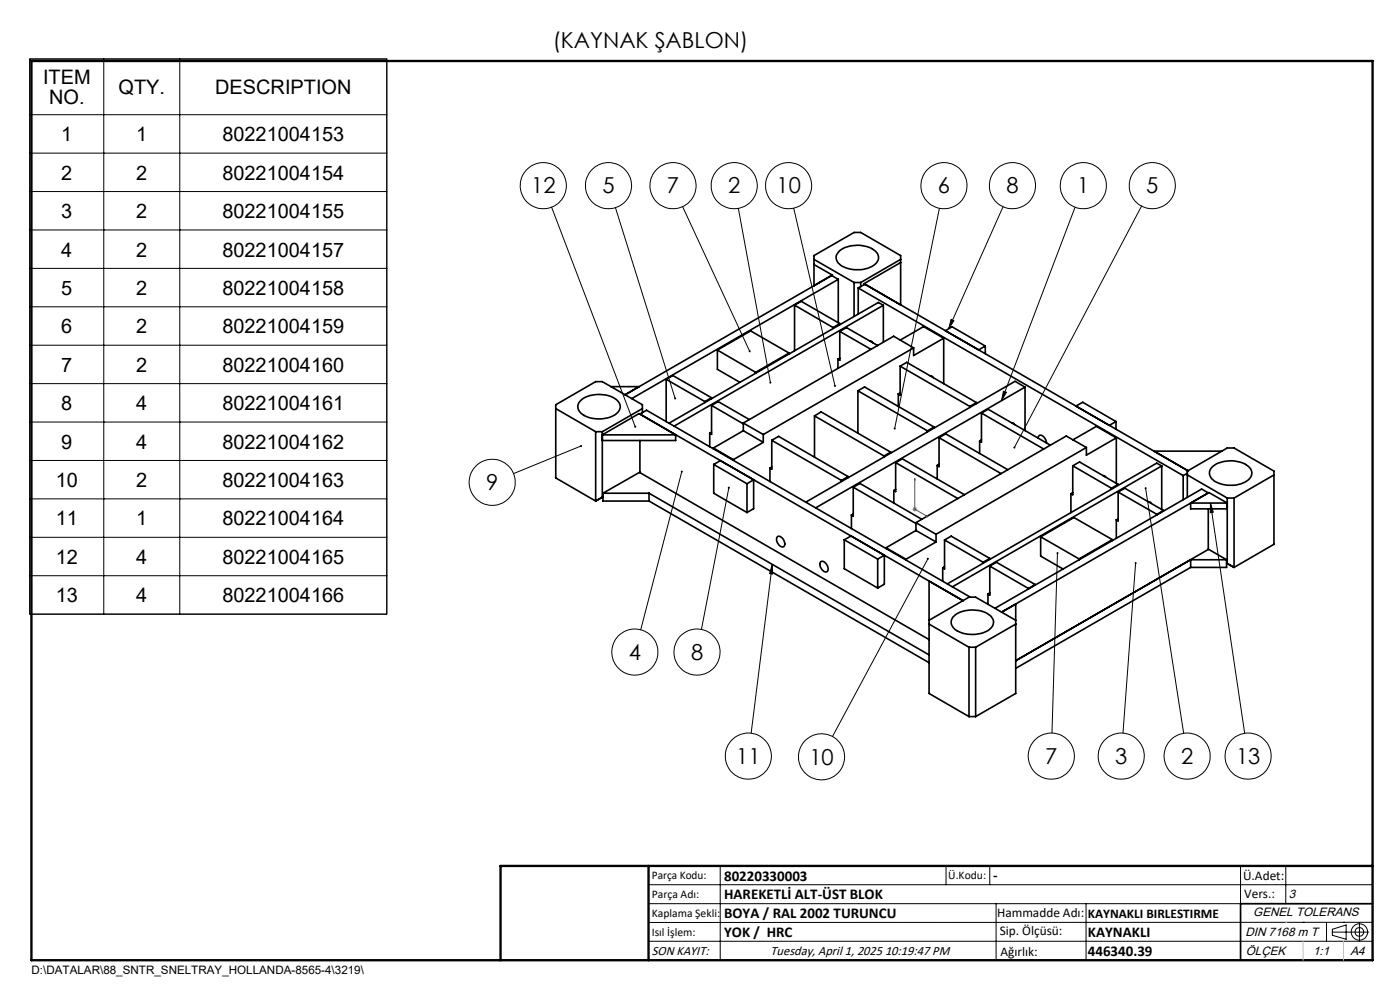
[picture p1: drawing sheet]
<svg xmlns="http://www.w3.org/2000/svg" width="297mm" height="210mm" viewBox="0 0 297 210" stroke-linecap="round" stroke-linejoin="round" font-family="sans-serif">
<g fill="none" stroke="#000" stroke-width=".35">
<path d="M172.7 56.1l3.9 2.2M172.7 55l8.5 4.9M176.6 58.3v.2M176.6 58.3l-3.9 2.3v-6.4l8.5-4.9h1.4l8.5 4.9v10.5l-7.8-4.5M177.8 59.3l-1.4-.9-43.8 25.3 3-1.7h-6M177.8 59.3l-43.8 25.3M177.8 59.3v9.2M178.1 53.2a6.4 6.4 0 0 1 7.8 .3 1.88 1.88 0 0 1-.9 3 6.6 6.6 0 0 1-7.1-.7 1.74 1.74 0 0 1 .2-2.6zM181.2 59.9h1.4M181.2 59.9v7.2M182.6 59.9v.9M191.1 55.7l-7.8 4.5"/>
<path d="M191.1 55l-8.5 4.9M152.2 74.3l8.1 4.7M152.2 74.3l7-4.1 8.2 4.7M152.2 74.3v4l4.8 2.8M160.3 79v.2M167.4 74.9l-7.1 4.1M167.4 74.9v.2M168.6 64.7v9.7M168.6 64.7l8.1 4.8M168.6 64.7l1.4-.8 8.2 4.7M176.7 69.5v.2M177.8 76.2v1.9"/>
<path d="M178.2 70.3v6.1l-.4-.2M178.2 68.6v.3M178.2 70.3l6.6 3.8M178.2 70.3l1.4-.8 6.6 3.8M178.2 68.6l-1.5 .9M178.2 76l-.4 .2M182.1 61.1l1.4-.8 68.5 39.6M182.1 61.1l68.9 39.8M182.1 61.1v5.5M183.3 60.2v.2M184.6 72.3l.3 .1 .3 .3M187.4 64.8l-44.4 25.6"/>
<path d="M187.4 64.8v7.8M187.4 64.8l-1.1-.6-44.4 25.6M191 77.7v6.1l-.4-.2M191 77.7l14.7 8.5M191 77.7l1.4-.8 14.8 8.5M193.8 73.8l-31.9 18.4M193.8 73.8l-4.2-2.5-31.9 18.4M197.4 79.8h.2l.3 .3M200.2 71.7l-6.4 3.7v-1.6M200.2 71.7v9.7M200.2 71.7l-4.3-2.4-4.9 2.8M200.6 70.2l1.4-.9 7 4.1-1.4 .8z"/>
<path d="M209 73.4v1.6M117.9 86.7l8.5 4.9M123 85.1a6.4 6.4 0 0 1 8.1 0 1.89 1.89 0 0 1-.8 3 6.7 6.7 0 0 1-7.1-.5 1.69 1.69 0 0 1-.2-2.5zM126.4 91.6h1.4M126.4 91.6v14.7M127.8 92.2l7.8-4.5 7.7 4.5zM127.8 91.6v13.9M135.7 93.4v6.9l61.4 35.4M136.3 87.6v-1.7l-8.5-4.9h-1.4l-8.5 4.9v15.5l8.5 4.9M136.3 86.7l-8.5 4.9M141.3 80.5v8.9M141.3 80.5l8.2 4.7"/>
<path d="M141.3 80.5l1.4-.9 8.3 4.8M143.3 92.2v1.2h-15.5M149.5 85.2v.2M150.6 91.9v2.8M151 91.7l-.4 .2M151 86v6.1l-.4-.2M151 84.4v.2M151 86l6.7 3.9M151 86l1.4-.8 6.6 3.8M151 84.4l-1.5 .8M151.3 95v.2M151.3 95l4.3 2.5"/>
<path d="M151.4 98.5l7.1 4.1M151.4 98.5l1.4-.8 7.1 4.1M151.4 98.5v6.1l7.1 4.1M155.6 97.5v.1M157.7 91.4l-6.4 3.6M157.7 91.4l4.2 2.4M157.7 89.7l4.2 2.5M157.7 89.7v1.7M161.9 93.8l-6.3 3.7M161.9 92.2v1.6M163.3 99.3v2.9M163.7 99.1l-.4 .2"/>
<path d="M163.7 93.4v6.1l-.4-.2M163.7 93.4l14.8 8.5M163.7 93.4l1.5-.8 14.7 8.5M172.8 88.2v8.8M172.8 88.2l14.7 8.5M172.8 88.2l1.4-.8 14.7 8.5M182 82.9v9M182 82.9l14.7 8.5M182 82.9l1.4-.8 14.8 8.5M187.5 96.7v.2M188.9 95.9l-1.4 .8M188.9 95.9v.2"/>
<path d="M190 98.1l1.4-.8 13.2 7.6M190 98.1v6.2l-.4-.2M190 98.1l13.2 7.7M190.6 83.6v2.6M191 83.4l-.4 .2M196.7 91.4v.2M198.2 90.6l-1.5 .8M198.2 90.6v.2M198.8 98.7v2.9M199.2 92.8l1.4-.8 13.2 7.7M199.2 92.8l13.2 7.7M199.2 92.8v6.2l-.4-.3"/>
<path d="M199.2 98.5l-.4 .2M205.7 86.2v.2M207.2 85.4l-1.5 .8M207.2 85.4v.2M207.8 93.5v2.7M208.2 87.6l13.2 7.6M208.2 87.6v6.2l-.4-.3M208.2 87.6l1.4-.8 13.2 7.6M208.2 93.3l-.4 .2M214.6 89.7h.3l.3 .4M217.5 82.1l-44.5 25.6M217.5 82.1v9.2"/>
<path d="M217.5 82.1l-2.2-1.2-44.4 25.6M220.2 92.9a.64 .64 0 0 1 .6-.6 .64 .64 0 0 1 .7 .5l.4 .5 .1 .7M227.6 98.8l8.2 4.8M227.6 98.8v6.1l-.4-.2M227.6 98.8l1.4-.8 8.2 4.8M228.2 86.1l1.5-.8 7 4.1M230.5 94.9l-31.9 18.4M230.5 94.9l-4.3-2.4-31.9 18.4M236.7 89.4l-1.4 .8M236.7 89.4v1.6M236.8 92.9l-6.3 3.6v-1.6M236.8 92.9v9.6"/>
<path d="M236.8 92.9l-4.2-2.5-5 2.9M244.8 95.7h14.4M246.5 98.8l-44.5 25.7M246.5 98.8v9.3M246.5 98.8l-1.1-.6-44.4 25.7M257.1 99.1a6.3 6.3 0 0 1 8 .2 1.88 1.88 0 0 1-.9 2.9 6.6 6.6 0 0 1-7.1-.6 1.7 1.7 0 0 1 0-2.5zM127.8 105.5l-1.4 .8M127.8 105.5l.1-.1-1.5 .9M127.9 104.6h9.8M127.9 104.6v1.7h9.8M135.7 100.1l-7.8 4.5M137.7 104.6l59.4 34.3"/>
<path d="M137.7 104.6v1.7M137.7 106.3l59.4 34.3M158.5 102.6v6.1M159.9 101.8l-1.4 .8M159.9 101.8v6.1l-1.4 .8M165 113.8a1.49 1.49 0 0 1 1.3 2.1 1.38 1.38 0 0 1-1.6-1.6zM174 119.3a1.02 1.02 0 0 1 1.5 .7 .75 .75 0 0 1 .2 .8 .75 .75 0 0 1-.7 .5 1.75 1.75 0 0 1-1-2zM178.5 101.9v.2M179.1 114.5l7.1 4.1M179.1 114.5v6.1l7.1 4.1M179.9 101.1l-1.4 .8M179.9 101.1v.2"/>
<path d="M180.6 113.7l-1.5 .8M180.6 109.2v2.9M181 103.4v6.1l-.4-.3M181 103.4l13.3 7.6M181 103.4l1.4-.9 13.2 7.7M181 109l-.4 .2M186.2 118.6v6.1M186.2 118.6l1.4-.8v6.1l-1.4 .8M188 116.2l4.2 2.4M188 116.2v.1M189.6 104.1v2.6M190 103.8l-.4 .3"/>
<path d="M192.2 118.6v.2M194.3 112.5l4.3 2.5M194.3 112.5l-6.3 3.7M194.3 110.9l4.3 2.4M194.3 110.9v1.6M198.6 115l-6.4 3.6M198.6 113.3v1.7M200.4 114.5l8.2 4.8M200.4 114.5v6.2l-.4-.3M200.4 114.5l1.4-.8 8.2 4.8M208.6 119.3v.2M210 118.5v.2"/>
<path d="M210 118.5l-1.4 .8M220.8 113.9l7-4.1 8.2 4.7M220.8 113.9v4.1l4.7 2.7M220.8 113.9l8.1 4.7M227.2 104.7v4M227.6 104.5l-.4 .2M228.9 118.6v.2M234 100.9l.4 .1 .2 .2M235.8 103.6v.1M236 114.5v.2M236 114.5l-7.1 4.1M236.8 110.3v3.9"/>
<path d="M237.2 104.4v6.1l-.4-.2M237.2 102.8v.1M237.2 104.4l8.2 4.7M237.2 104.4l1.4-.8 8.2 4.7M237.2 102.8l-1.4 .8M237.2 110.1l-.4 .2M243.6 106.4l.4 .1 .2 .3M245.4 109.1v.1M246.8 108.3l-1.4 .8M246.8 108.3v.1M251 100.9v5.1M251.9 105.5v-5.6l8.4-4.9h1.5l8.5 4.9v15.6l-8.5 4.9"/>
<path d="M251.9 100.7l8.4 4.9M251.9 100.4l-.9 .5M252.6 118.7v1.7M252.6 118.7h7.6M256.3 107.9v8.6l-40.8 23.7 37.1-21.5M256.3 104.6l-1.4-.9-43.8 25.3M256.3 116.5l3.9 2.2M260.2 118.7v1.7h-7.6M260.3 107.9h-7.7v-1.2h7.7l-3.8-2.2-44 25.3 3-1.6v18.9l-8.5 4.9M260.3 105.6v13.9M260.3 105.6h1.5M260.3 119.5l1.5 .9"/>
<path d="M260.3 119.5l-.1-.1 1.6 1M261.8 105.6v14.8M270.3 100.7l-8.5 4.9M197.1 123.3v23.8l8.5 4.9M197.1 132.4l8.5 4.9M197.1 131.6l8.5-4.9h1.4l8.5 4.9M200 120.4v2.9M200.4 120.2l-.4 .2M202.2 130.8a6.4 6.4 0 0 1 8.1 0 1.89 1.89 0 0 1-.8 3 6.7 6.7 0 0 1-7.1-.5 1.73 1.73 0 0 1-.2-2.5zM205.6 137.3v14.7M205.6 137.3h1.4M205.8 126.7l-68.6-39.7-1.5 .8 68.6 39.6"/>
<path d="M207 137.3v14.7M209.6 126v2.2M210 120.1l8.2 4.7M210 120.1l1.4-.8 8.2 4.7M210 120.1v6.1l-.4-.2M210 125.8l-.4 .2M215.5 132.4l-8.5 4.9M218.2 124.8v.1M219.6 124l-1.4 .8M219.6 124v.1M252.6 120.4l-37.1 21.4M205.6 152h1.4"/>
<path d="M291.2 191.7h-28v12"/>
</g>
<g fill="none" stroke="#000" stroke-width=".21">
<path d="M6.3 12.5h75.8v117.8h-75.8zM22 12.5v117.8M38.1 12.5v117.8M6.3 24.3h75.8M6.3 32.5h75.8M6.3 40.6h75.8M6.3 48.8h75.8M6.3 56.9h75.8M117 43.9l17.8 46.6M130.6 44.1l12.6 40.4M144.8 43.8l14.2 30.7M156.6 44.2l6.8 37"/>
<path d="M168.4 44.2l8.7 37.6M199.3 44.2l-9.5 46.7M212.8 43.8l-11.5 25.9M228.1 43.9l-15.6 41.1M242.2 43.7l-27 51.2M6.3 65.1h75.8M6.3 73.2h75.8M201.8 67.8l.6 .2-1.1 1.7zM6.3 81.4h75.8M6.3 89.5h75.8M6.3 97.7h75.8M123.3 94.6l-14.4 5.9"/>
<path d="M212.9 83l.6 .2-1 1.8zM6.3 105.8h75.8M6.3 114h75.8M144.6 100l-8.7 33.6M154.6 103.5l-5.8 30M163.8 119.7l.1 2.1-.6-.1zM163.8 119.7l-4.5 35.8M196.8 118.5l-20.2 37.7M224.3 117.3l-1.1 38.2M240.9 119.4l-2.7 36.1M243 103.6l8.1 52M256.8 106.7l.6 1.9-.6 .2z"/>
<path d="M256.8 106.7l7.3 48.9M6.3 122.1h75.8M137.6 187.7h153.6M137.6 191.7h153.6M137.6 199.7h153.6M152.8 183.7v20M200.7 183.7v4M210 183.7v4M211.3 191.7v12M230.4 191.7v12M263.2 183.7v20M272.8 183.7v8"/>
<path d="M276.4 195.6h.1M281.4 195.6v4.1M282.6 197.7h7.8M282.6 197.1l3-.9v3l-3-.8zM285 195.6h.1M288.4 195.8v3.8M291.2 195.6l-153.6 .1"/>
<circle cx="115.3" cy="39.4" r="4.9"/>
<circle cx="129.1" cy="39.4" r="4.9"/>
<circle cx="142.8" cy="39.4" r="4.9"/>
<circle cx="155.8" cy="39.4" r="4.9"/>
<circle cx="167.3" cy="39.4" r="4.9"/>
<circle cx="200.2" cy="39.4" r="4.9"/>
<circle cx="214.8" cy="39.4" r="4.9"/>
<circle cx="229.8" cy="39.4" r="4.9"/>
<circle cx="244.5" cy="39.4" r="4.9"/>
<circle cx="104.4" cy="102.3" r="4.9"/>
<circle cx="134.7" cy="138.3" r="4.9"/>
<circle cx="147.9" cy="138.3" r="4.9"/>
<circle cx="158.8" cy="160.4" r="4.9"/>
<circle cx="174.3" cy="160.6" r="4.9"/>
<circle cx="223" cy="160.4" r="4.9"/>
<circle cx="237.9" cy="160.4" r="4.9"/>
<circle cx="251.9" cy="160.4" r="4.9"/>
<circle cx="264.8" cy="160.4" r="4.9"/>
<circle cx="288.4" cy="197.7" r="1.74"/>
<circle cx="288.4" cy="197.7" r=".93"/>
</g>
<path d="M194.1 101.5v.3h-.1zM194.1 101.5v6.5l2.8 1.6M196.6 109.4l.3 .2h-.3z" fill="none" stroke="#00f" stroke-width=".21"/>
<path d="M193.6 108h1M193.7 107.7l.7 .7M194.1 107.5v1M194.4 107.7l-.7 .7" fill="none" stroke="#808080" stroke-width=".21"/>
<path d="M106.2 203.7h185" fill="none" stroke="#000" stroke-width=".25"/>
<path d="M6.7 12.9h284.5v190.8h-284.5zM137.6 183.7v20M291.2 183.7h-185v20" fill="none" stroke="#000" stroke-width=".5"/>
<path d="M272.8 195.6h.1M276.4 199.7v4M285 199.7v4" fill="none" stroke="#c0c0c0" stroke-width=".21"/>
<path d="M143.1 84.3v.1a.22 .22 0 0 0-.1 .2 .22 .22 0 0 0 .3 .1l-.1-.2 .1 .2a.22 .22 0 0 0 .1-.3 .22 .22 0 0 0-.3-.1zM189.7 90.7a.22 .22 0 0 0-.1 .2 .22 .22 0 0 0 .2 .2v-.2v.2h.2v-.3zM201.8 67.8l.6 .2-1.1 1.7zM212.9 83l.6 .2-1 1.8zM242.9 103.4a.23 .23 0 0 0-.1 .3 .23 .23 0 0 0 .3 0 .23 .23 0 0 0-.1-.3v.2zM240.8 119.3a.22 .22 0 0 0 0 .3 .22 .22 0 0 0 .3-.1 .22 .22 0 0 0-.2-.3v.2v-.2zM224.2 117.1a.22 .22 0 0 0 0 .4 .22 .22 0 0 0 .3-.1 .22 .22 0 0 0-.1-.3l-.1 .2 .1-.2zM196.7 118.4a.21 .21 0 0 0 0 .3 .21 .21 0 0 0 .3-.1 .21 .21 0 0 0-.1-.3l-.1 .2 .1-.2zM144.5 99.9a.21 .21 0 0 0 0 .3 .21 .21 0 0 0 .3-.1 .21 .21 0 0 0-.1-.3l-.1 .2 .1-.2zM123.1 94.5v.2a.21 .21 0 0 0 .3 .1 .21 .21 0 0 0 .1-.3l-.2 .1 .2-.1-.2-.1zM134.6 90.3v.4h.2v-.2l.1 .2v-.3zM256.8 106.7l.6 1.9-.6 .2zM215.1 94.8v.3l.1-.2-.1 .2h.2a.21 .21 0 0 0 .1-.3 .21 .21 0 0 0-.3 0zM177 81.7a.21 .21 0 0 0-.1 .2 .21 .21 0 0 0 .3 .1l-.1-.2 .1 .2 .1-.2zM158.9 74.4a.22 .22 0 0 0 0 .3 .22 .22 0 0 0 .2 0l-.1-.2 .2 .2a.21 .21 0 0 0 0-.3 .21 .21 0 0 0-.3 0zM154.5 103.2a.22 .22 0 0 0-.1 .4 .22 .22 0 0 0 .4 0 .22 .22 0 0 0-.1-.4l-.1 .3 .1-.3zM163.8 119.7l.1 2.1-.6-.1zM163.3 81l-.1 .3 .3 .1-.1-.2 .1 .2a.22 .22 0 0 0 .1-.3 .22 .22 0 0 0-.3-.1z" fill="#000"/>
<path d="M196.6 109.4l.3 .2h-.3zM194.1 101.5v.3h-.1z" fill="#00f"/>
<g font-size="4.7">
<text x="117.2" y="10.1">(KAYNAK ŞABLON)</text>
<text x="112.7" y="41">12</text>
<text x="127.8" y="41">5</text>
<text x="141.5" y="41">7</text>
<text x="154.5" y="41">2</text>
<text x="164.7" y="41">10</text>
<text x="199" y="41">6</text>
<text x="213.5" y="41">8</text>
<text x="228.5" y="41">1</text>
<text x="243.2" y="41">5</text>
<text x="103.1" y="103.9">9</text>
<text x="133.4" y="140">4</text>
<text x="146.6" y="140">8</text>
<text x="156.2" y="162">11</text>
<text x="171.7" y="162.2">10</text>
<text x="221.8" y="162">7</text>
<text x="236.6" y="162">3</text>
<text x="250.6" y="162">2</text>
<text x="262.2" y="162">13</text>
</g>
<g font-size="4.2">
<text x="9.1" y="17.9">ITEM</text>
<text x="10.4" y="22.1">NO.</text>
<text x="25.2" y="20">QTY.</text>
<text x="45.6" y="20">DESCRIPTION</text>
<text x="13" y="30">1</text>
<text x="28.9" y="30">1</text>
<text x="47.2" y="30">80221004153</text>
<text x="13" y="38.1">2</text>
<text x="28.9" y="38.1">2</text>
<text x="47.2" y="38.1">80221004154</text>
<text x="13" y="46.3">3</text>
<text x="28.9" y="46.3">2</text>
<text x="47.2" y="46.3">80221004155</text>
<text x="13" y="54.4">4</text>
<text x="28.9" y="54.4">2</text>
<text x="47.2" y="54.4">80221004157</text>
<text x="13" y="62.6">5</text>
<text x="28.9" y="62.6">2</text>
<text x="47.2" y="62.6">80221004158</text>
<text x="13" y="70.7">6</text>
<text x="28.9" y="70.7">2</text>
<text x="47.2" y="70.7">80221004159</text>
<text x="13" y="78.9">7</text>
<text x="28.9" y="78.9">2</text>
<text x="47.2" y="78.9">80221004160</text>
<text x="13" y="87">8</text>
<text x="28.9" y="87">4</text>
<text x="47.2" y="87">80221004161</text>
<text x="13" y="95.2">9</text>
<text x="28.9" y="95.2">4</text>
<text x="47.2" y="95.2">80221004162</text>
<text x="11.8" y="103.3">10</text>
<text x="28.9" y="103.3">2</text>
<text x="47.2" y="103.3">80221004163</text>
<text x="11.8" y="111.5">11</text>
<text x="28.9" y="111.5">1</text>
<text x="47.2" y="111.5">80221004164</text>
<text x="11.8" y="119.6">12</text>
<text x="28.9" y="119.6">4</text>
<text x="47.2" y="119.6">80221004165</text>
<text x="11.8" y="127.7">13</text>
<text x="28.9" y="127.7">4</text>
<text x="47.2" y="127.7">80221004166</text>
</g>
<g font-size="3.2">
<text x="153.6" y="190.8">HAREKETLİ ALT-ÜST BLOK</text>
<text x="153.6" y="186.8">80220330003</text>
<text x="210.7" y="186.6">-</text>
<text x="153.6" y="194.8">BOYA / RAL 2002 TURUNCU</text>
<text x="153.6" y="198.8">YOK / HRC</text>
<text x="230.8" y="198.7">KAYNAKLI</text>
<text x="230.8" y="202.8">446340.39</text>
</g>
<g font-size="2.8">
<text x="263.7" y="186.7">Ü.Adet:</text>
<text x="263.9" y="190.5">Vers.:</text>
<text x="211.5" y="194.5">Hammadde Adı:</text>
<text x="230.8" y="194.7">KAYNAKLI BIRLESTIRME</text>
<text x="138.3" y="202.6">SON KAYIT:</text>
<text x="163.5" y="202.6">Tuesday, April 1, 2025 10:19:47 PM</text>
<text x="212.1" y="198.4">Sip. Ölçüsü:</text>
<text x="212.2" y="202.7">Ağırlık:</text>
</g>
<g font-size="2.6">
<text x="273.4" y="190.4">3</text>
<text x="265.9" y="194.4">GENEL TOLERANS</text>
<text x="264.2" y="198.5">DIN 7168 m T</text>
<text x="264.3" y="202.6">ÖLÇEK</text>
<text x="278.5" y="202.6">1:1</text>
<text x="286.5" y="202.6">A4</text>
</g>
<g font-size="2.5">
<text x="138.3" y="186.4">Parça Kodu:</text>
<text x="138.3" y="190.5">Parça Adı:</text>
<text x="201.2" y="186.5">Ü.Kodu:</text>
<text x="138.3" y="194.5">Kaplama Şekli:</text>
<text x="138.3" y="198.6">Isıl İşlem:</text>
<text x="6.7" y="206.7">D:\DATALAR\88_SNTR_SNELTRAY_HOLLANDA-8565-4\3219\</text>
</g>
</svg>
